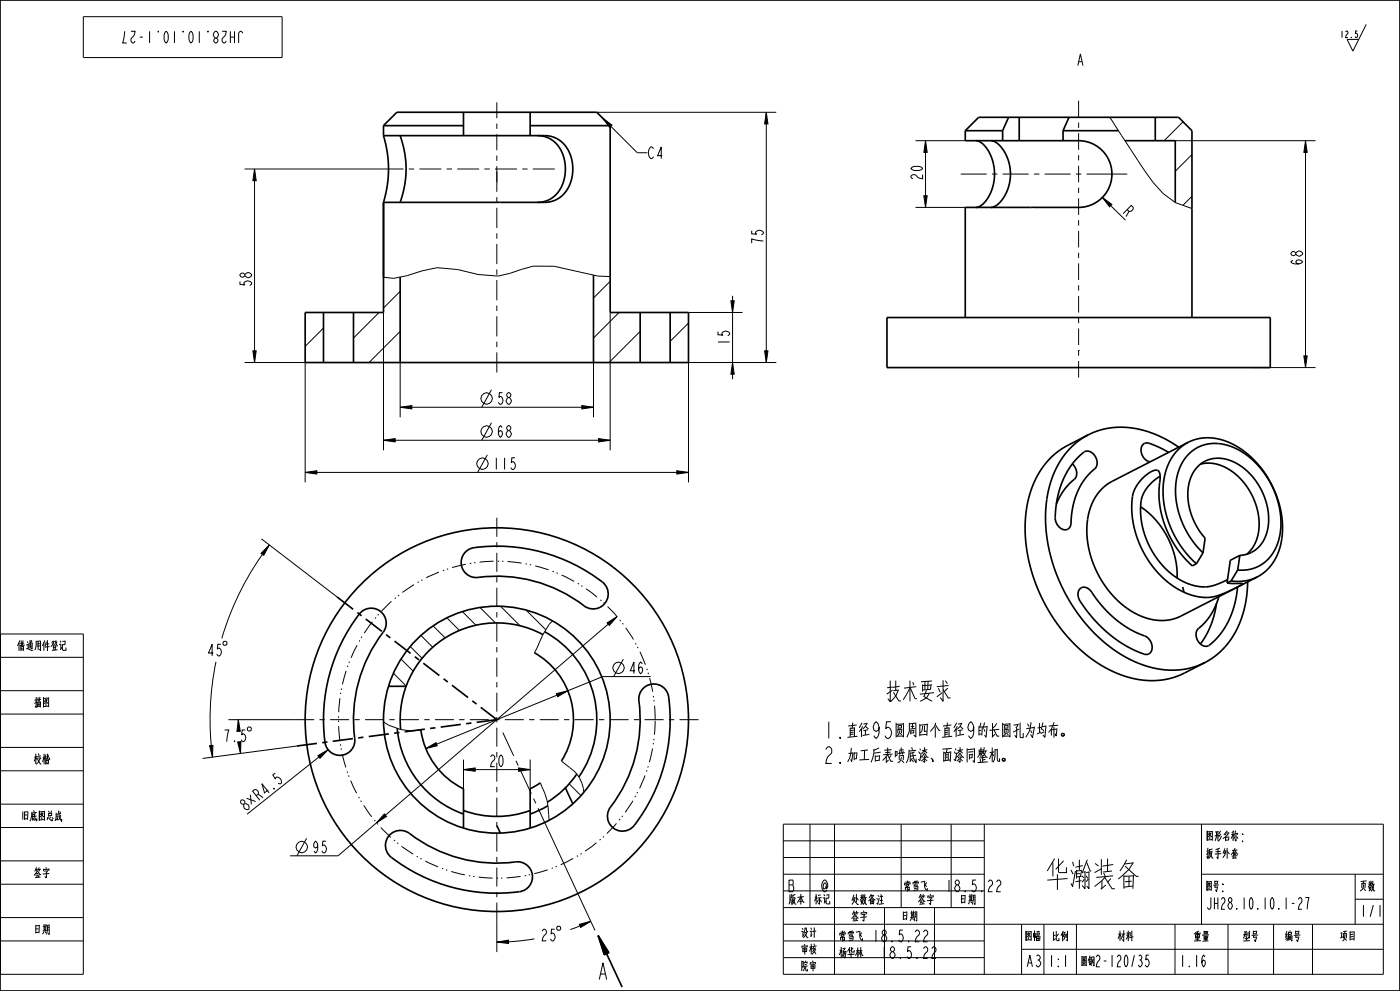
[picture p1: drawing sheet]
<svg xmlns="http://www.w3.org/2000/svg" width="420mm" height="297mm" viewBox="0 0 420 297" stroke-linecap="round" stroke-linejoin="round" font-family="sans-serif">
<g fill="none" stroke="#000" stroke-width=".3">
<path d="M25 5h59.6v12.3h-59.6zM409.9 7.3l-4 8-1.8-3.5M149 30.6v4.8M149 37v1.6M179 33.6h53.9M180.8 35.4l2.8 2.1-.7 .7zM183 37.6l8.2 8.2h3M229.9 33.6l.5 3.5h-1zM229.9 33.6v75M333 35.2l6.2 9.6a82.3 82.3 0 0 0 9.7 13.2l3.8 2.8 4.9 1.7M354.9 36.5l-5.7 5.7M73.4 50.6h41.1"/>
<path d="M76.4 50.6l.5 3.5h-1zM76.4 50.6v58M149 40.2v4.8M149 46.6v1.6M149 49.8v4.8M274.7 42.2h14.9M277.2 58.7h1l-.5 3.5zM277.7 42.2l.5 3.5h-1zM277.7 42.2v20M330.7 59.2l2.9 2.1-.7 .7zM330.7 59.2l6.9 6.8M352.6 42.2h42.1"/>
<path d="M357.6 46.3l-5 5M357.6 58.8l-2.7 2.7M391.7 42.2l.5 3.5h-1zM391.7 42.2v68M274.7 62.2h14.9M97 98.3l-5.5 5.5M113.7 93.6l-7.7 7.7M115 93.6v41.3M120 87.3l-5 5M120 99.3l-9.3 9.3M183 84.3l-5 5M183 82.9l-3.6-.2-13.1-2.9h-6.4l-7 2.1-3.5 .8-6-.4-6.1-1.5-6.2-.6-4.5 1-4.5 1.4-4 .8-3.1-.3"/>
<path d="M183 93.6v41.3M185.7 93.6l-7.7 7.7M192 99.3l-9.3 9.3M206.5 96.8l-5.5 5.5M206.5 93.6h16.3M219.3 90.1h1l-.5 3.5zM219.8 88.6v25M73.4 108.6h18.1v36M75.9 105.1h1l-.5 3.5zM120 108.6v16.5M147.4 116.8l-2.9 5.3M178 108.6v16.5"/>
<path d="M219.8 108.6l.5 3.5h-1zM229.4 105.1h1l-.5 3.5zM232.9 108.6h-26.4v36M375.7 110.2h19M391.2 106.7h1l-.5 3.5zM115 131.9l3.5-.5v1zM115 131.9h68M120 122.1l3.5-.5v1zM120 122.1h58M146.2 136.3l-2.9 5.3M147.4 126.7l-2.9 5.2M174.5 121.6l3.5 .5-3.5 .5z"/>
<path d="M179.5 131.4l3.5 .5-3.5 .5zM91.5 141.6l3.5-.5v1zM91.5 141.6h115M203 141.1l3.5 .5-3.5 .5zM78.4 161.5l22.7 17.4M80.8 163.3l-1.7 3.1-.8-.6zM80.8 163.3a86 86 0 0 0-14.3 28M.2 190h24.8v102h-24.8zM.2 197h24.8M64 195.7h-1.4l1-2.6v3.5M64.8 198.3a86 86 0 0 0-1 28.6M66.3 193.1h-.9l-.2 1.4 .3-.2a1.2 1.2 0 0 1 .9 1.1 1.2 1.2 0 0 1-.9 1.2l-.5-.6"/>
<path d="M67.2 192.2h.6l.3 .3v.6l-.3 .3h-.6l-.3-.3v-.6zM120.3 197.5l3.7 3.7M123.1 193.8l3.5 3.5M126.3 190.4l3.5 3.6M129.9 187.6l3.6 3.6M134.1 185.2l3.7 3.7M138.7 183.3l4.1 4.1M144 182.1l4.6 4.6M150.2 181.7l5.8 5.8M157.8 182.8l6 6M165.8 186.1a24.6 24.6 0 0 0-4.8 8.4l-.7 1.1M182.1 186.7l3-1.9-2.3 2.6z"/>
<path d="M185.1 184.8l-83.7 71.7h-14.4M187 197.5l-2.9 5.3M.2 207h24.8M.2 214h24.8M67.4 218.8h1.2l-.6 3.5M68.5 215.7h20M71.5 215.7l.6 3.5h-1zM71.5 215.7v1.3M73.6 218.8h-.9l-.2 1.4 .3-.3a1.2 1.2 0 0 1 .9 1.2 1.2 1.2 0 0 1-.9 1.2l-.4-.6M74.2 218.2l.3-.3h.6l.3 .3v.6l-.3 .3h-.6l-.3-.3zM115.1 216.3a15 15 0 0 0 11.2 2.5M118 201.8l3.9 3.8"/>
<path d="M166.9 207.9l3.5-.9-3.1 1.8zM195.2 202.8h-14.4l-53.1 21.5M.2 224h24.8M.2 231h24.8M62.9 223.5l1-.1-.1 3.5zM70.3 222l.2 .3zM71.3 222.4l1-.1-.1 3.5zM72 224l.2 1.8M89 223.6l-28.2 3.7M95.4 226.5l3-1.8-2.4 2.6zM98.4 224.7l-24.3 19.3M127.7 224.3l3.1-1.7 .4 .9z"/>
<path d="M139 230.7l3.5-.5v1zM139 230.7h20M139 227.7v8.7M155.5 230.2l3.5 .5-3.5 .5zM159 227.7v8.7M162.1 234.6a22.9 22.9 0 0 1 2.7 11.2M168.4 228.1a16.7 16.7 0 0 1 5.5 5.2l1.1 3 .1 1.2M170.8 234.9l3.5 3.6M.2 241h24.8M.2 248h24.8M.2 258h24.8M92 251.2l-2.9 5.3"/>
<path d="M115.3 243.9l.7 .8-3 1.9zM164.7 249.2l13.8 29.6M235 247h180v45h-180zM235 252h60.3M235 257h60.3M243 247v25M250.3 247v45M270.3 247v25M285.3 247v25M295.3 247v45M360.5 247v30M.2 265h24.8"/>
<path d="M.2 275h24.8M149 276.2v9.1M162.7 279.1l.4-.6h.3a1.16 1.16 0 0 1 .5 1.1 1.16 1.16 0 0 1-.8 .9l-.4 1.5h1.2M166.4 278.5h-.9l-.2 1.4 .3-.3a1.2 1.2 0 0 1 1 1.2 1.2 1.2 0 0 1-1 1.2l-.4-.6M167.3 277.6h.6l.3 .3v.6l-.3 .3h-.6l-.3-.3v-.6zM173.8 277l3.4-.9-3 1.9zM177.2 276.1l-6.1 2.5M235 262h60.3M235 267h60.3M235 272h60.3M235 277h180M265.3 272v20"/>
<path d="M280.3 272v20M284.7 263.8v3.5M306.5 277v15M313.2 277v15M322.9 277v15M352.5 277v15M360.5 262h54.5M368.4 277v15M382.1 277v15M391.6 269h1.1l-.6 3.5M393.8 277v15M406.6 269.5h8.4"/>
<path d="M406.6 262v15M.2 282h24.8M149 282.3l3.5-.5 .1 1zM160.3 281.4l-6.1 .7-5.2 .2M179.4 280.4l3.3 5.1-1.4 .7zM235 282h60.3M235 287h60.3M267.3 285.5l.3-.3a1.02 1.02 0 0 1 .9 1 1.02 1.02 0 0 1-.9 1.1l-.3-.3a.99 .99 0 0 1 0-1.5zM267.6 285.2a.75 .75 0 0 1-.5-.9 .75 .75 0 0 1 .8-.5 .79 .79 0 0 1 .5 .7 .79 .79 0 0 1-.5 .7M306.5 284.5h108.5"/>
<circle cx="145.9" cy="119.4" r="1.72"/>
<circle cx="144.7" cy="139" r="1.72"/>
<circle cx="145.9" cy="129.3" r="1.72"/>
<circle cx="185.5" cy="200.1" r="1.72"/>
<circle cx="90.5" cy="253.9" r="1.72"/>
</g>
<g fill="#000">
<path d="M180.8 35.4l2.8 2.1-.7 .7zM229.9 33.6l.5 3.5h-1zM76.4 50.6l.5 3.5h-1zM277.7 42.2l.5 3.5h-1zM330.7 59.2l2.9 2.1-.7 .7zM391.7 42.2l.5 3.5h-1zM277.2 58.7h1l-.5 3.5zM219.3 90.1h1l-.5 3.5zM75.9 105.1h1l-.5 3.5zM219.8 108.6l.5 3.5h-1zM229.4 105.1h1l-.5 3.5zM391.2 106.7h1l-.5 3.5z"/>
<path d="M115 131.9l3.5-.5v1zM120 122.1l3.5-.5v1zM174.5 121.6l3.5 .5-3.5 .5zM179.5 131.4l3.5 .5-3.5 .5zM91.5 141.6l3.5-.5v1zM203 141.1l3.5 .5-3.5 .5zM80.8 163.3l-1.7 3.1-.8-.6zM182.1 186.7l3-1.9-2.3 2.6zM71.5 215.7l.6 3.5h-1zM166.9 207.9l3.5-.9-3.1 1.8zM62.9 223.5l1-.1-.1 3.5zM71.3 222.4l1-.1-.1 3.5z"/>
<path d="M95.4 226.5l3-1.8-2.4 2.6zM127.7 224.3l3.1-1.7 .4 .9zM139 230.7l3.5-.5v1zM155.5 230.2l3.5 .5-3.5 .5zM115.3 243.9l.7 .8-3 1.9zM173.8 277l3.4-.9-3 1.9zM149 282.3l3.5-.5 .1 1zM179.4 280.4l3.3 5.1-1.4 .7z"/>
</g>
<g fill="none" stroke="#000" stroke-width=".5">
<path d="M0 0h420v297h-420zM139 37.6h-24l4-4h60l4 4h-24M139 33.6v7M159 33.6v7M300.8 39.2h-11.2l4-4h60l4 4v23.3M300.8 39.2v3M302.6 35.2l-1.8 4M305.8 35.2v7M318.9 39.2v3M318.9 39.2h16.6M320.7 35.2l-1.8 4M346.6 35.2v7"/>
<path d="M115 40.6h48.4a8.8 8.8 0 0 1 8.4 9.1 9.6 9.6 0 0 1-7 10.8l-49.8 .1 1.1-4.7a34.1 34.1 0 0 0-1.1-15.3zM120 40.6l.9 2.8a28.9 28.9 0 0 1-.9 17.2M161.3 40.6a8.6 8.6 0 0 1 8.2 8.6 10.1 10.1 0 0 1-5.6 11l-2.6 .4M289.6 42.2h34a10 10 0 0 1 10 10 10 10 0 0 1-10 10h-34M292.8 42.2a6.6 6.6 0 0 1 4.5 4.7 13.2 13.2 0 0 1-2.9 14.7l-1.6 .6M297.3 42.2a7.6 7.6 0 0 1 5.1 5.6 12.3 12.3 0 0 1-4 14.1l-1.1 .3M337.5 42.2h15.1v18.5M115 60.6v33h-23.5v15h115v-15h-23.5v-10.7M97 93.6v15M106 93.6v15M120 83v25.6M178 82.4v26.2"/>
<path d="M192 93.6v15M201 93.6v15M321.7 139l.7 .8 .5 1.1 .1 1-.2 1-3.6 4-2.3 4.2M323.4 137.1l2.2-1.8 .9-.1 .9 .4 1.1 1 .6 1.4v1.4l-.6 1.1a21.8 21.8 0 0 0-7.3 16.9l-.8 1.1-1.3 .2-1.5-.9-.9-1.5a25.9 25.9 0 0 1 6.7-19.2zM350.6 135.6l-5.1-2.5-1.3-.4-.9 .2-.6 .5-.3 .7 .1 1.8 1 1.7 1.5 .8M360.1 139.1a12.2 12.2 0 0 1 11.9 4.3 18.3 18.3 0 0 1 4.5 19.5l-1.1 1.8-1.4 1.4M348 142.7l-2.6 2.1-2.2 2.8a11.6 11.6 0 0 0-.9 7.6 23.7 23.7 0 0 0 15.7 20.3 12.9 12.9 0 0 0 10.3-1.8M101.1 178.9l4.8 3.7M139.5 165.6a5.7 5.7 0 0 1 4.8-1.7 51.7 51.7 0 0 1 36.9 11 4.5 4.5 0 0 1 .1 6.1 4.5 4.5 0 0 1-6.1 .6 43.5 43.5 0 0 0-32.6-8.5 4.5 4.5 0 0 1-3.9-2.8 4.5 4.5 0 0 1 .8-4.7zM324 176.4l.8-.4h.9l.9 .5 .7 .7a33.3 33.3 0 0 0 16.9 13.8l1.1 1.5 .3 1.8-.1 .7-.5 .7-.6 .4h-.7a37.2 37.2 0 0 1-20.2-17.1l-.1-1.5zM354.8 175.9l.4 1.6M358.9 169l-1.2 .6a29.7 29.7 0 0 1-9.7-26.9l-.1-1-.4-.6-.5-.2-.8 .1-2.2 1.3-2.1 2.1a10.7 10.7 0 0 0-2.4 8.4 29.1 29.1 0 0 0 15.7 24.7"/>
<path d="M358.9 169a28.9 28.9 0 0 1-9.3-27.1 13.2 13.2 0 0 1 18.8-9.4 28.6 28.6 0 0 1 15.7 31 12.9 12.9 0 0 1-14.8 10.6M360.9 165.7l-2 3.3M360.9 165.7l.6-4.4a17.9 17.9 0 0 1-3.8-19.2 9 9 0 0 1 12.8-3.5 19.3 19.3 0 0 1 9.5 21.3 8.6 8.6 0 0 1-8 6.5M360.9 165.7a25.2 25.2 0 0 1-7.5-24 11.6 11.6 0 0 1 16.8-7.5 25.3 25.3 0 0 1 13.5 27.2 11.5 11.5 0 0 1-12.4 9.4M368.1 174.7l4.7 .3-2.8 1.6-3.5 1.5a13.9 13.9 0 0 1-11.3-.6M369.3 174.1l-1.2 .6M371.3 175.9a23.3 23.3 0 0 1-8.9 17.7l-.8 .1-.8-.3-.9-.6-.6-.9-.5-2 .2-.9 .6-.6a18.4 18.4 0 0 0 6.1-9.6M371.3 170.8l-2 3.3M372 166.4l-2.9 1.5-1 6.8M372 166.4l-.7 4.4M107.2 183.6l1.3 .9M108.3 183.4a4.5 4.5 0 0 1 6.1 .1 4.5 4.5 0 0 1 .5 6 43.5 43.5 0 0 0-8.4 32.6 4.5 4.5 0 0 1-4.4 4.3 4.5 4.5 0 0 1-4.6-3.9 51.6 51.6 0 0 1 10.8-39.1z"/>
<path d="M109.7 185.5l4.9 3.7M115.8 190.2l1.3 1M118.4 192.1l4.8 3.7M124.5 196.8l1.2 1M127 198.8l4.8 3.7M160.3 195.6a23 23 0 0 1 8.1 32.5M162.9 190.2a29 29 0 0 0-42.7 28.4M163.4 189.3a30 30 0 0 1 10.2 43.6M364.9 180.9a25.8 25.8 0 0 1-4.8 12.1M116.6 205.7h5.2M116.7 219.9l-6.1 .8M119.2 218.3a30 30 0 0 0 19.8 25.7"/>
<path d="M119.8 219.5l-1.6 .2M126.3 218.8a23 23 0 0 0 12.7 17.6v11.8M127.5 218.5l-6.1 .8M130.6 218.1l-1.6 .2M133.1 203.4l1.2 1M135.6 205.4l4.8 3.7M138.3 217.1l-6.1 .8M141.4 216.7l-1.6 .2M141.7 210l1.3 1M144.2 212l4.8 3.7-6 .8M192.8 206.4a4.5 4.5 0 0 1 4.7-1.2 4.5 4.5 0 0 1 3.1 3.7 51.7 51.7 0 0 1-10.8 38.9 4.5 4.5 0 0 1-6.1 .2 4.5 4.5 0 0 1-.5-6.1 43.5 43.5 0 0 0 8.4-32.6 4.5 4.5 0 0 1 1.2-2.9zM95.1 222.8l-6.1 .8"/>
<path d="M98.2 222.4l-1.5 .2M98.2 222.4h.1M105.9 221.4l-6.1 .8M109 221l-1.5 .2M162.1 234.6l-3.1 1.8v11.8M169.6 236.1l2.2 4.8M173 232a29 29 0 0 1-8.8 8.4M116.8 250.4a4.5 4.5 0 0 1 6.1-.6 43.5 43.5 0 0 0 32.6 8.5 4.5 4.5 0 0 1 4.2 4.3 4.5 4.5 0 0 1-3.9 4.6 51.7 51.7 0 0 1-38.9-10.7 4.5 4.5 0 0 1-.1-6.1zM149 247.4l1.1 2.3M159 242.9a29 29 0 0 1-20 0M164.4 241.5l-5.4 2.5M179.4 280.4l7.2 15.4"/>
<path d="M179.4 280.4l3.3 5.1-1.4 .7z"/>
<circle cx="149" cy="215.7" r="34"/>
</g>
<path d="M196.5 215.7a47.5 47.5 0 0 0-70.3-41.6 47.5 47.5 0 0 0-2.7 81.6 47.5 47.5 0 0 0 72.9-36.8l.1-3.2" fill="none" stroke="#000" stroke-width=".3" stroke-dasharray="4.2 1.3 .4 .8 .4 1.3" stroke-linecap="butt"/>
<!-- layer: 02___PRT_ALL_AXES -->
<g fill="none" stroke="#000" stroke-width=".5">
<path d="M115 37.6v3M183 37.6v45.3M289.6 39.2v3M115 60.6v22.5M289.6 62.2v33M357.6 62.5v32.7M266.1 95.2h115v15h-115zM326.5 130.3l-6.1 3.2a24.7 24.7 0 0 0-12.5 19.3 49.7 49.7 0 0 0 16.6 42.3 31.3 31.3 0 0 0 23.9 8.7l2.1-.3 3-1 8-3.9M326.5 130.3a24.6 24.6 0 0 1 22.5 1l4.6 2.7M326.5 130.3a24.7 24.7 0 0 0-12.5 19.4 49.7 49.7 0 0 0 16.7 42.3 31.3 31.3 0 0 0 23.9 8.7l3.1-.6 3.8-1.5M356.5 132.5l-22.9 11.8a15.1 15.1 0 0 0-7.5 13.1 29 29 0 0 0 16.3 27.3 14.2 14.2 0 0 0 11.9-.1l22.9-11.7M342.2 151.9a25.3 25.3 0 0 1 10.9 21.3"/>
<path d="M374.3 174.4l-.1 2.5a26.1 26.1 0 0 1-11.7 21.1l-1 .6"/>
<circle cx="149" cy="215.7" r="57.5"/>
</g>
<g fill="none" stroke="#000" stroke-width=".3">
<path d="M323.6 30.2v4.9M323.6 36.7v1.6M323.6 39.9v5M114.5 50.6h6.5M122.6 50.6h1.6M125.8 50.6h6.6M134 50.6h1.6M137.2 50.6h6.5M145.3 50.6h1.6M148.5 50.6h6.6M149 51.4v6.1M149 59.1v1.6"/>
<path d="M156.7 50.6h1.6M159.9 50.6h6.5M288.2 52.2h7.8M297.6 52.2h1.6M300.8 52.2h7.8M310.2 52.2h1.6M313.4 52.2h7.8M322.8 52.2h1.6M323.6 46.5v1.6M323.6 49.7v4.9M323.6 56.2v1.6M323.6 59.4v5"/>
<path d="M326 52.2h12.2M149 62.3v6M149 69.9v1.6M149 73.1v6.1M323.6 66v1.6M323.6 69.2v4.9M323.6 75.7v1.6M323.6 78.9v5M149 80.7v1.6M149 83.9v6.1M149 91.6v1.6M149 94.8v6"/>
<path d="M323.6 85.5v1.6M323.6 88.7v5M323.6 95.3v1.5M323.6 98.4v5M149 102.4v1.6M149 105.6v6M323.6 105h.1M323.6 105v1.6M323.6 108.2v5M149 155.2v5.7M149 162.5v1.6M149 165.7v5.7"/>
<path d="M149 173v1.6M149 176.1v5.7M149 183.4v1.6M149 186.6v5.7M149 193.9v1.6M149 197.1v5.7M88.5 215.7h5.7M95.8 215.7h1.6M99 215.7h5.7M106.3 215.7h1.6M109.5 215.7h5.7M116.8 215.7h1.6"/>
<path d="M120 215.7h5.7M127.3 215.7h1.6M130.5 215.7h5.7M137.8 215.7h1.6M141 215.7h5.7M148.3 215.7h1.5M149 204.4v1.6M149 207.6v5.7M149 214.9v1.6M149 218.1v5.7M150.9 219.6l3.2 6.9M151.4 215.7h5.7"/>
<path d="M158.7 215.7h1.6M161.9 215.7h5.7M169.2 215.7h1.6M172.4 215.7h5.7M179.7 215.7h1.6M182.9 215.7h5.7M190.2 215.7h1.6M193.4 215.7h5.7M200.7 215.7h1.6M203.9 215.7h5.6M149 225.4v1.6M149 228.6v5.7"/>
<path d="M149 235.9v1.5M149 239v5.7M154.8 228l.7 1.4M156.1 230.9l3.3 7M160.1 239.3l.6 1.5M149 246.3v1.6M149 249.5v5.7M149 256.8v1.6M161.4 242.2l3.3 7M149 260v5.7M149 267.3v1.6M149 270.5v5.7"/>
</g>
<text font-size="13" x="301.9" y="267">华瀚装备</text>
<text font-size="9.1" x="265.7" y="210.6">技术要求</text>
<g font-size="6.5">
<text x="246.9" y="221.3">1.直径95圆周四个直径9的长圆孔为均布。</text>
<text x="246.9" y="228.8">2.加工后表喷底漆、面漆同整机。</text>
<text x="179.1" y="293.6">A</text>
</g>
<g font-size="4.6">
<text x="71.9" y="9.4" transform="rotate(-180 71.9 9.4)">JH28.10.10.1-27</text>
<text x="322.9" y="19.7">A</text>
<text x="194.2" y="47.5">C4</text>
<text x="276.8" y="54.2" transform="rotate(-90 276.8 54.2)">20</text>
<text x="229" y="73.5" transform="rotate(-90 229 73.5)">75</text>
<text x="390.8" y="79.7" transform="rotate(-90 390.8 79.7)">68</text>
<text x="75.5" y="86.2" transform="rotate(-90 75.5 86.2)">58</text>
<text x="218.9" y="103.7" transform="rotate(-90 218.9 103.7)">15</text>
<text x="148.9" y="121.2">58</text>
<text x="148.9" y="131.1">68</text>
<text x="147.7" y="140.7">115</text>
<text x="3.5" y="195.3">通用件登记</text>
<text x="188.5" y="201.9">46</text>
<text x="8" y="212.3">描图</text>
<text x="8" y="229.3">校楷</text>
<text x="146.6" y="229.8">20</text>
<text x="73.6" y="243.3" transform="rotate(-38 73.6 243.3)">8×R4.5</text>
<text x="1.2" y="246.3">旧底图总成</text>
<text x="93.4" y="255.6">95</text>
<text x="361.7" y="252.3">图形名称:</text>
<text x="361.7" y="257.5">扳手外套</text>
<text x="8" y="263.3">签字</text>
<text x="236.2" y="267.3">B</text>
<text x="245.3" y="267.3">@</text>
<text x="268.1" y="267.3">常雪飞</text>
<text x="286.3" y="267.3">18.5.22</text>
<text x="361.7" y="267.3">图号:</text>
<text x="407.8" y="267.3">页数</text>
<text x="234.4" y="271.3">版本标记</text>
<text x="251.2" y="271.3">处数备注</text>
<text x="273.3" y="271.3">签字</text>
<text x="285.8" y="271.3">日期</text>
<text x="361.7" y="272.5">JH28.10.10.1-27</text>
<text x="407.8" y="274.8">1/1</text>
<text x="8" y="280.3">日期</text>
<text x="238.1" y="281.3">设计</text>
<text x="253.3" y="276.3">签字</text>
<text x="268.3" y="276.3">日期</text>
<text x="238.1" y="286.3">审核</text>
<text x="251.6" y="282.3">常雪飞 18.5.22</text>
<text x="251.6" y="287.3">杨华林</text>
<text x="269.8" y="287.3">18.5.22</text>
<text x="305.3" y="282.3">图幅</text>
<text x="313.5" y="282.3">比例</text>
<text x="333.2" y="282.3">材料</text>
<text x="355.9" y="282.3">重量</text>
<text x="370.7" y="282.3">型号</text>
<text x="383.4" y="282.3">编号</text>
<text x="399.8" y="282.3">项目</text>
<text x="238.1" y="291.3">院审</text>
<text x="307.7" y="289.8">A3</text>
<text x="314.4" y="289.8">1:1</text>
<text x="324.2" y="289.8">圆钢2-120/35</text>
<text x="353.7" y="289.8">1.16</text>
</g>
<text font-size="4.5" x="336.5" y="63.6" transform="rotate(45 336.5 63.6)">R</text>
<text font-size="2.6" x="401.9" y="11.3">12.5</text>
</svg>
